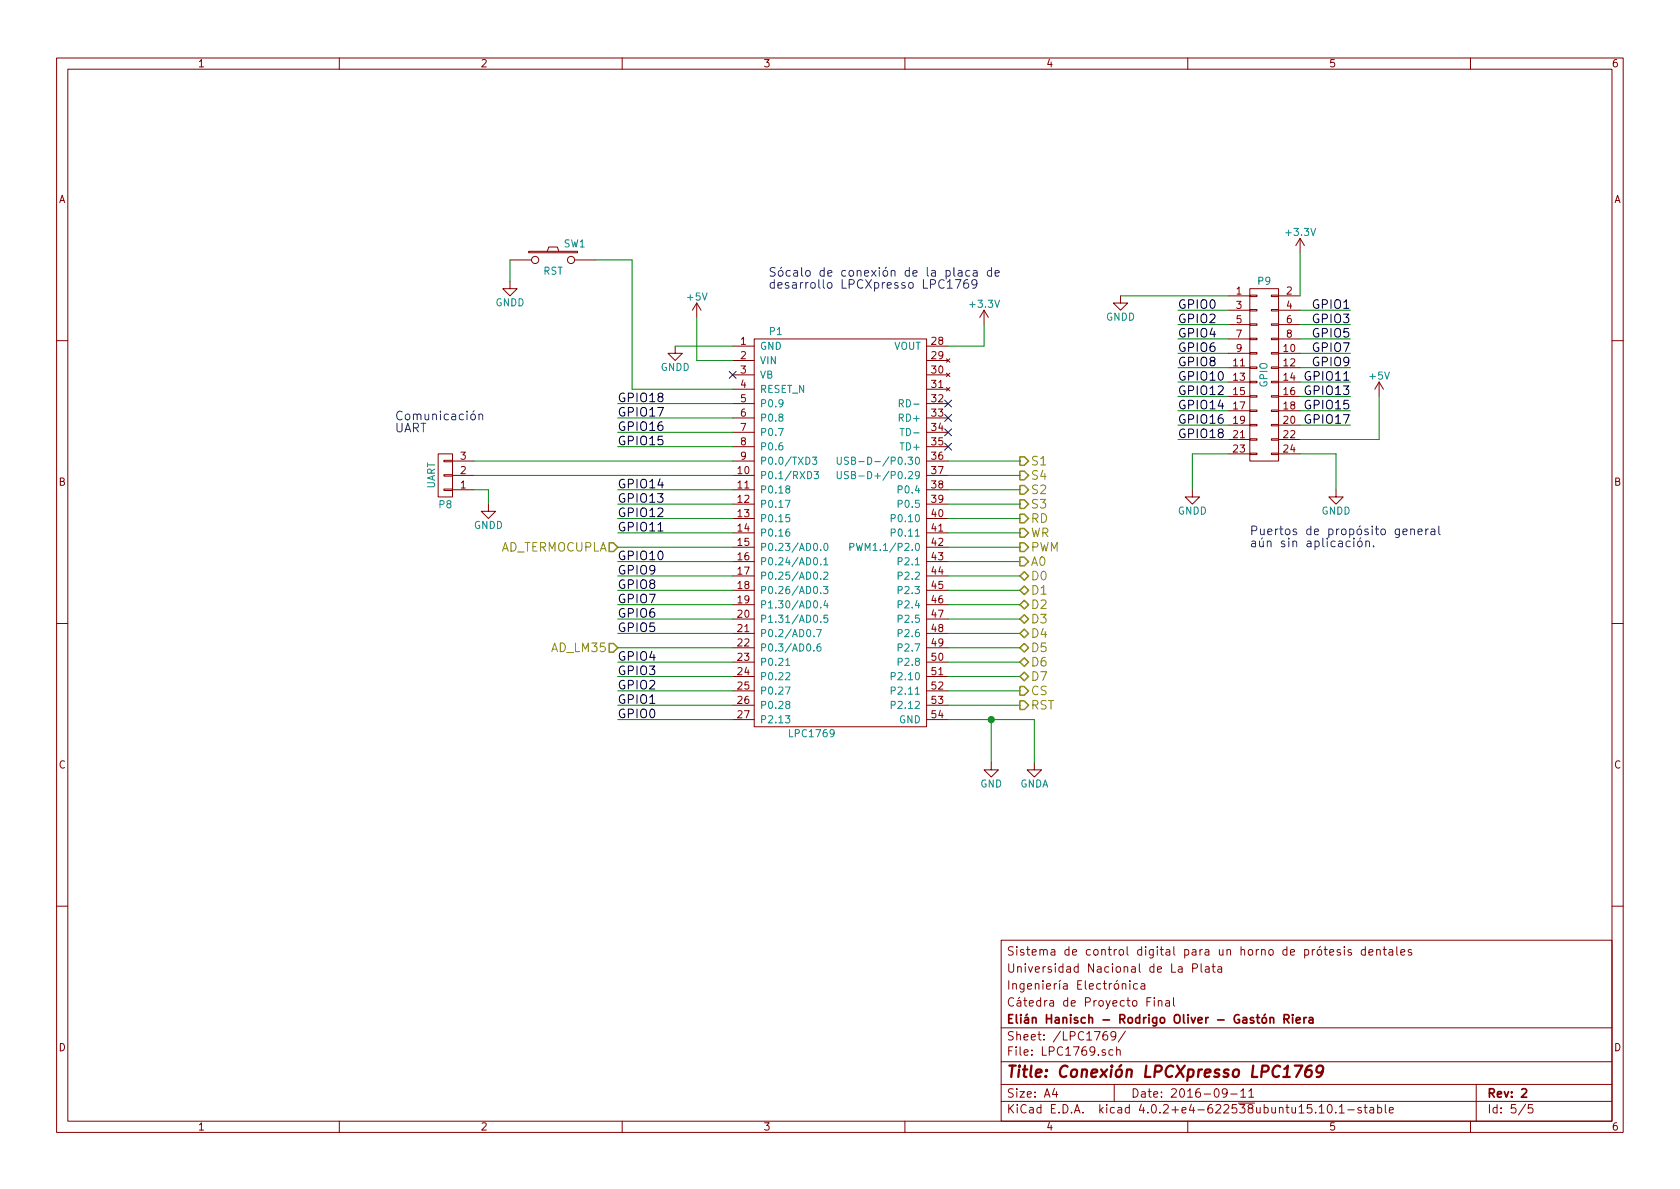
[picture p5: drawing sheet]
<svg xmlns="http://www.w3.org/2000/svg" width="297mm" height="210mm" viewBox="0 0 297 210" stroke-linecap="round" stroke-linejoin="round" font-family="sans-serif">
<g fill="none" stroke="#840000" stroke-width=".18">
<path d="M10 10.3h277v189.9h-277zM12 12.2h273v186.1h-273zM60 10.3v1.9M110 10.3v1.9M160 10.3v1.9M210 10.3v1.9M260 10.3v1.9M90.2 49.8v1.2h1.2l-1.2 1.3-1.3-1.3h1.3M90.2 46h3.8M93.5 44.4h8.6v.3h-8.6zM96.8 44.4l.2-.7h1.6l.2 .7M101.6 46h3.8"/>
<path d="M123.2 53.6l-.8 1.3M123.2 53.6v2.5M123.2 53.6l.8 1.3M133.3 59.9h30.5v68.6h-30.5zM174 54.9l-.8 1.2M174 54.9v2.5M174 54.9l.8 1.2M198.1 52.3v1.3h1.3l-1.3 1.3-1.3-1.3h1.3M217.2 52.3h3.8M217.2 54.9h3.8M217.2 57.4h3.8M217.2 59.9h3.8"/>
<path d="M221 59.8h1.2v.3h-1.2zM221 57.3h1.2v.2h-1.2zM221 54.7h1.2v.3h-1.2zM221 52.2h1.2v.2h-1.2zM221 51h5.1v30.5h-5.1zM224.8 59.8h1.3v.3h-1.3zM224.8 57.3h1.3v.2h-1.3zM224.8 54.7h1.3v.3h-1.3zM224.8 52.2h1.3v.2h-1.3zM226.1 52.3h3.8M226.1 54.9h3.8M226.1 57.4h3.8"/>
<path d="M226.1 59.9h3.8M229.9 42.2l-.8 1.2M229.9 42.2v2.5M229.9 42.2l.7 1.2M10 60.2h2M119.4 61.2v1.3h1.2l-1.2 1.2-1.3-1.2h1.3M129.5 61.2h3.8M129.5 63.7h3.8M129.5 66.3h3.8M129.5 68.8h3.8M129.5 71.4h3.8M129.5 73.9h3.8"/>
<path d="M129.5 76.4h3.8M129.5 79h3.8M163.8 61.2h3.8M163.8 63.7h3.8M163.8 66.3h3.8M163.8 68.8h3.8M163.8 71.4h3.8M163.8 73.9h3.8M163.8 76.4h3.8M163.8 79h3.8M167.3 66l.6 .6M167.3 68.5l.6 .6"/>
<path d="M167.3 63.4l.6 .7M167.9 66l-.6 .6M167.9 68.5l-.6 .6M167.9 63.4l-.6 .7M217.2 62.5h3.8M217.2 75.2h3.8M217.2 65h3.8M217.2 77.7h3.8M217.2 67.6h3.8M217.2 70.1h3.8M217.2 72.6h3.8M221 77.6h1.2v.2h-1.2z"/>
<path d="M221 75.1h1.2v.2h-1.2zM221 72.5h1.2v.3h-1.2zM221 70h1.2v.2h-1.2zM221 67.4h1.2v.3h-1.2zM221 64.9h1.2v.2h-1.2zM221 62.4h1.2v.2h-1.2zM224.8 77.6h1.3v.2h-1.3zM224.8 75.1h1.3v.2h-1.3zM224.8 72.5h1.3v.3h-1.3zM224.8 70h1.3v.2h-1.3zM224.8 67.4h1.3v.3h-1.3zM224.8 64.9h1.3v.2h-1.3z"/>
<path d="M224.8 62.4h1.3v.2h-1.3zM226.1 62.5h3.8M226.1 75.2h3.8M226.1 65h3.8M226.1 77.7h3.8M226.1 67.6h3.8M226.1 70.1h3.8M226.1 72.6h3.8M243.8 67.6l-.7 1.2M243.8 67.6v2.5M243.8 67.6l.8 1.2M285 60.2h2"/>
<path d="M77.5 80.3h2.5v7.6h-2.5zM78.5 81.4h1.5v.3h-1.5zM78.5 83.9h1.5v.3h-1.5zM78.5 86.5h1.5v.2h-1.5zM80 81.5h3.8M80 84.1h3.8M80 86.6h3.8M86.4 89.1v1.3h1.2l-1.2 1.3-1.3-1.3h1.3M129.5 81.5h3.8M129.5 84.1h3.8M129.5 91.7h3.8M129.5 86.6h3.8"/>
<path d="M129.5 94.2h3.8M129.5 89.1h3.8M129.5 96.8h3.8M129.5 99.3h3.8M163.8 81.5h3.8M163.8 84.1h3.8M163.8 91.7h3.8M163.8 86.6h3.8M163.8 94.2h3.8M163.8 89.1h3.8M163.8 96.8h3.8M163.8 99.3h3.8"/>
<path d="M210.8 86.6v1.3h1.3l-1.3 1.2-1.3-1.2h1.3M217.2 80.3h3.8M221 80.1h1.2v.3h-1.2zM224.8 80.1h1.3v.3h-1.3zM226.1 80.3h3.8M236.2 86.6v1.3h1.3l-1.3 1.2-1.3-1.2h1.3M10 110.3h2M129.5 109.5h3.8M129.5 117.1h3.8M129.5 112h3.8M129.5 119.6h3.8M129.5 114.5h3.8"/>
<path d="M129.5 101.8h3.8M129.5 104.4h3.8M129.5 106.9h3.8M163.8 109.5h3.8M163.8 117.1h3.8M163.8 112h3.8M163.8 119.6h3.8M163.8 114.5h3.8M163.8 101.8h3.8M163.8 104.4h3.8M163.8 106.9h3.8M285 110.3h2"/>
<path d="M129.5 122.2h3.8M129.5 124.7h3.8M129.5 127.2h3.8M163.8 122.2h3.8M163.8 124.7h3.8M163.8 127.2h3.8M175.3 134.9v1.2h1.2l-1.2 1.3-1.3-1.3h1.3M182.9 134.9v1.2h1.2l-1.2 1.3-1.3-1.3h1.3M10 160.2h2M177 166.3h108v32h-108zM198.4 174.1l.2-.2 .4 .1 .1 .9M199.8 173.4v.2"/>
<path d="M199.8 173.9v1M201.1 174l-.4-.1-.3 .3 .1 .6 .2 .1 .4-.1M201.8 174h.6v.9M202.4 174.3l-.5 .1-.2 .2 .2 .3 .5-.1M202.8 177.1h.5M203.5 176.4h-.7v1.5M204.1 176.4v.2M204.1 176.9v1M204.8 177.1l.2-.2 .4 .1v.9M204.8 176.9v1M206.1 177h.6l.1 .9M206.8 177.3l-.5 .1-.2 .2 .2 .3 .5-.1"/>
<path d="M207.5 176.4v1.3l.2 .2M210.9 171.2l.7-.1 .1-.2v-.3l-.2-.2h-.6v1.5M212.4 170.4v1.3l.2 .2M213.2 171h.5l.1 .9M213.8 171.3l-.5 .1-.2 .2 .2 .3h.5M214.3 170.9h.6M214.5 170.4v1.3l.4 .2M215.4 171h.6v.9M216 171.3l-.5 .1-.2 .2 .2 .3h.5M235.1 168.4l.7-.1v-.3l-.5-.1-.2 .2 .1 .7h.6M237 168a.37 .37 0 0 0-.6 .1l.1 .2 .5 .2 .1 .1-.3 .3-.4-.1M237.7 167.4v.2"/>
<path d="M237.7 167.9v1M238.9 168a.37 .37 0 0 0-.6 .1l.1 .2 .5 .2 .1 .1-.2 .3-.5-.1M241.4 168l-.4-.1-.3 .3 .1 .6 .2 .1 .4-.1M241.4 167.4v1.5M242 168.4l.7-.1v-.3l-.4-.1-.3 .2 .1 .7h.6M243.4 168l.2-.1 .4 .1v.9M243.4 167.9v1M244.6 167.9h.5M244.8 167.4v1.3l.3 .2M245.6 168h.6l.1 .9M246.3 168.3h-.5l-.3 .2 .3 .4 .5-.1M247 167.4v1.3l.2 .2"/>
<path d="M247.7 168.4l.7-.1-.1-.3-.4-.1-.2 .2 .1 .7h.5M249.6 168a.37 .37 0 0 0-.6 .1v.2l.6 .2v.1l-.2 .3-.4-.1M285 160.2h2M60 198.3v1.9M110 198.3v1.9M160 198.3v1.9M177 194.8h108M177 191.8h108M177 187.8h108M177 181.8h108M186.4 192.5l-.3 1h.9M186.8 193v1"/>
<path d="M195.7 182.4a.59 .59 0 0 0-.7 .7l.1 .7 .2 .1 .5-.1 .1-.5-.2-.2-.4-.1-.3 .3M196.8 185.7l-.5-.1-.2 .3v.6l.2 .1 .5-.1M197 191.8v3M197.3 183.1l-.3 .3h-.3l-.3-.3v-.4l.2-.2 .4-.1 .2 .2a1.19 1.19 0 0 1-.2 1.2l-.4 .1M197.4 185.7l.2-.1 .4 .1 .1 .9M197.4 185.1v1.5M199 182.3l-1.3 2M210 198.3v1.9M217 193.2l-.3 .3h-.3l-.3-.3v-.4l.2-.2 .4-.1 .2 .2a1.19 1.19 0 0 1-.2 1.2l-.4 .1M217.6 193.5h1.1M219.4 193l.4-.5v1.5M219.4 194h.8"/>
<path d="M220.8 193l.4-.5v1.5M220.8 194h.9M233.2 195.8l.5-.5v1.5M233.2 196.8h.9M234.9 195.4l.1-.1a.81 .81 0 0 1 .6 .6 .81 .81 0 0 1-.3 .8l-.1 .1a.8 .8 0 0 1-.6-.6 .8 .8 0 0 1 .3-.8zM236.2 196.7v.1M236.8 195.8l.4-.5v1.5M236.8 196.8h.9M238.3 196.3h1.1M240.7 195.9a.37 .37 0 0 0-.6 .1l.1 .3 .5 .1v.1l-.2 .3-.4-.1M241.2 195.8h.5M241.4 195.3v1.3l.3 .2"/>
<path d="M242.2 195.9h.6l.1 .9M242.9 196.2l-.5 .1-.2 .2 .2 .3 .5-.1M243.6 195.9l.4-.1 .3 .3-.1 .6h-.6M243.6 195.3v1.5M244.9 195.3v1.3l.2 .2M245.6 196.3l.8-.1-.1-.3-.4-.1-.3 .2 .1 .7h.6M260 198.3v1.9M261 191.8v6.5M269.7 195.2l-1.2 2M271 195.3h-.7l-.1 .7 .2-.1 .5 .1 .1 .2v.5l-.2 .1-.6-.1"/>
<circle cx="94.6" cy="46" r=".63"/>
<circle cx="101" cy="46" r=".63"/>
</g>
<g fill="none" stroke="#840000" stroke-width=".3">
<path d="M223.7 179.3l-.2 .3M224.6 179.9v1M228.5 179.4v.2M228.5 179.9v1M230.6 179.9v1M231 179.9l-.4 .3M223.2 180.1l.2-.2 .5 .2v.5l-.1 .2-.4 .1-.2-.1zM224.6 180.1l.2-.2 .3 .1 .1 .9M227.1 180.2l.7-.1 .1-.2-.1-.3-.2-.2h-.5v1.5M227.4 180.2l.5 .7M229.2 180.4l.7-.1-.1-.3-.4-.1-.2 .2 .1 .7h.5M231.5 180h.6v.9"/>
<path d="M232.1 180.3l-.5 .1-.2 .2 .2 .3 .5-.1M269.1 192.7l.2-.2h.3l.3 .5-.9 1h.9"/>
</g>
<path d="M228.9 188.4h1.4l-1.1 2M231.9 188.4a.93 .93 0 0 0-1.1 .9v1l.3 .1 .6-.1a.82 .82 0 0 0 .2-.9l-.3-.2a.69 .69 0 0 0-.8 .4M233.9 189.3l-.1 .2a.65 .65 0 0 1-1 0v-.7a.66 .66 0 0 1 1-.3l.1 .1a1.5 1.5 0 0 1-.7 1.8h-.4" fill="none" stroke="#840000" stroke-width=".41"/>
<g fill="none" stroke="#008484" stroke-width=".18">
<path d="M159 71.3h.6l.1-.5-.7-.1v1.3M159.1 75.8h.7M138.9 88.5h.8l-.5 1.2M139.2 86.5l-.3-.3 .1-.2 .2-.1 .4 .1v.3l-.6 .2-.1 .2 .1 .4 .2 .1h.2l.2-.3v-.3l-.2-.1M139.5 93.5a.47 .47 0 0 0-.6 .6l.1 .6 .4 .1 .2-.1v-.4l-.1-.2-.3-.1-.3 .3M139.6 91h-.6l-.1 .6 .2-.1 .5 .1v.5l-.2 .2-.5-.2M143.6 80.8h.8l-.4 .5 .4 .1v.6l-.2 .1-.6-.1M143.9 83.4h.8l-.4 .5 .4 .1v.5l-.2 .2-.6-.2M145.1 97.2v.2M145.1 99.8v.1M145.7 99l.3-.4v1.3M145.7 99.9h.7"/>
<path d="M145.8 96.2l.1-.1a.67 .67 0 0 1 .5 .6 .67 .67 0 0 1-.5 .7l-.1-.2-.1-.3zM148 80.8v1.1l.3 .2h.2l.2-.2v-1.1M148 83.4v1l.3 .3h.2l.2-.3v-1M150 80.9h-.6v.4l.5 .3 .1 .3-.2 .2-.5-.1M150 83.4l-.6 .1v.4l.5 .2 .1 .3-.2 .3-.5-.1M150.3 96.7h.6v-.5l-.6-.1v1.3M150.6 81.4l.6-.1v-.4l-.6-.1v1.3h.5l.1-.1 .1-.3-.3-.3M150.6 84l.6-.1v-.4l-.6-.1v1.3h.5l.1-.2 .1-.3-.3-.2M151.4 96.1l.3 1.3 .3-1 .2 1 .3-1.3M157.6 91.7l.6-.1v-.5l-.6-.1v1.3M157.6 94.2l.6-.1v-.5l-.6-.1v1.3M138.9 116.8l.4-.4v1.3"/>
<path d="M138.9 119l.5-.1 .2 .1v.3l-.7 .9h.7M138.9 117.7h.7M144.4 111.3h.8l-.5 1.3M145 113.9a.47 .47 0 0 0-.6 .5l.2 .7h.3l.2-.1 .1-.4-.2-.2-.3-.1-.3 .3M145.1 109.9v.2M145.1 102.3v.1M145.1 104.8v.2M145.1 107.4v.1M145.6 103.7h.8l-.5 .5 .4 .1v.5l-.1 .2-.6-.2M145.7 101.3l.5-.1 .1 .1 .1 .2-.8 .9h.8M145.9 106.2l-.2 .9h.7M146.3 106.6v.9"/>
<path d="M146.3 108.8h-.6v.6l.1-.1 .5 .1v.5l-.1 .2-.5-.2M157.6 119.6l.6-.1v-.5l-.6-.1v1.3M138.9 121.5h.8l-.5 1.3M138.9 126.6h.7l-.4 .4 .4 .1v.6l-.2 .1-.5-.1M139.2 124.6l-.3-.3 .1-.2 .2-.1 .4 .1v.3l-.6 .2-.1 .2 .1 .4 .2 .1h.2l.2-.3v-.3l-.2-.1M157.6 122.1h.6v-.5l-.6-.1v1.3M157.6 124.7l.6-.1v-.5l-.6-.1v1.3"/>
</g>
<g fill="none" stroke="#848400" stroke-width=".25">
<path d="M107.7 96h.8l.7 .8-.7 .7h-.8zM180.3 96h.8l.8 .8-.8 .7h-.8zM180.3 80.8h.8l.8 .7-.8 .8h-.8zM180.3 85.8h.8l.8 .8-.8 .8h-.8zM180.3 88.4h.8l.8 .7-.8 .8h-.8zM180.3 83.3h.8l.8 .8-.8 .7h-.8zM180.3 98.5h.8l.8 .8-.8 .8h-.8zM180.3 90.9h.8l.8 .8-.8 .8h-.8zM180.3 93.5h.8l.8 .7-.8 .8h-.8zM107.7 113.8h.8l.7 .7-.7 .8h-.8zM180.3 101.8l.8-.7 .8 .7-.8 .8zM180.3 104.4l.8-.8 .8 .8-.8 .8z"/>
<path d="M180.3 106.9l.8-.7 .8 .7-.8 .8zM180.3 109.5l.8-.8 .8 .8-.8 .7zM180.3 112l.8-.8 .8 .8-.8 .8zM180.3 114.5l.8-.7 .8 .7-.8 .8zM180.3 117.1l.8-.8 .8 .8-.8 .8zM180.3 119.6l.8-.7 .8 .7-.8 .8zM180.3 121.4h.8l.8 .8-.8 .7h-.8zM180.3 123.9h.8l.8 .8-.8 .8h-.8z"/>
</g>
<g fill="none" stroke="#008400" stroke-width=".18">
<path d="M90.2 46v3.8M105.4 46h6.4v22.8h17.7M123.2 56.1v7.6h6.3M174 57.4v3.8h-6.4M198.1 52.3h19.1M208.3 54.9h8.9M208.3 57.4h8.9M208.3 59.9h8.9M229.9 54.9h8.9M229.9 57.4h8.9M229.9 59.9h8.9M229.9 44.7v7.6"/>
<path d="M109.2 79h20.3M109.2 76.4h20.3M109.2 71.4h20.3M109.2 73.9h20.3M119.4 61.2h10.1M208.3 62.5h8.9M208.3 65h8.9M208.3 67.6h8.9M208.3 70.1h8.9M208.3 77.7h8.9M208.3 72.6h8.9M208.3 75.2h8.9"/>
<path d="M229.9 62.5h8.9M229.9 65h8.9M229.9 67.6h8.9M229.9 70.1h8.9M229.9 72.6h8.9M229.9 75.2h8.9M243.8 70.1v7.6h-13.9M83.8 86.6h2.6v2.5M83.8 84.1h45.7M83.8 81.5h45.7M109.2 96.8h20.3M109.2 99.3h20.3"/>
<path d="M109.2 94.2h20.3M109.2 86.6h20.3M109.2 91.7h20.3M109.2 89.1h20.3M167.6 96.8h12.7M167.6 99.3h12.7M167.6 94.2h12.7M167.6 86.6h12.7M167.6 91.7h12.7M167.6 89.1h12.7M167.6 84.1h12.7M167.6 81.5h12.7"/>
<path d="M217.2 80.3h-6.4v6.3M229.9 80.3h6.3v6.3M109.2 119.6h20.3M109.2 101.8h20.3M109.2 104.4h20.3M109.2 106.9h20.3M109.2 109.5h20.3M109.2 112h20.3M109.2 114.5h20.3M109.2 117.1h20.3M167.6 119.6h12.7M167.6 101.8h12.7"/>
<path d="M167.6 104.4h12.7M167.6 106.9h12.7M167.6 109.5h12.7M167.6 112h12.7M167.6 114.5h12.7M167.6 117.1h12.7M109.2 122.2h20.3M109.2 124.7h20.3M109.2 127.2h20.3M167.6 122.2h12.7M167.6 124.7h12.7M167.6 127.2h15.3v7.7"/>
<path d="M175.3 127.2v7.7"/>
</g>
<g fill="none" stroke="#0000c2" stroke-width=".18">
<path d="M167.5 49.9l.4-.5v1.6M167.5 51h.9M168.7 47.3v1.3l.2 .2M168.9 49.4h1l-.7 1.6M169.4 47.9h.6l.1 .9M170.1 48.2l-.5 .1a.3 .3 0 0 0-.2 .2 .3 .3 0 0 0 .2 .3h.5M171.1 49.4a.62 .62 0 0 0-.7 .7l.1 .7a.48 .48 0 0 0 .8-.1l-.1-.5a.48 .48 0 0 0-.8 .1M171.5 47.9a.48 .48 0 0 0-.7 .1v.7a.48 .48 0 0 0 .7 .1M172.1 47.9h.6l.1 .9M172.7 50.1l-.3 .3-.4-.1-.2-.2 .1-.5a.48 .48 0 0 1 .7 0 1 1 0 0 1-.3 1.4h-.3M172.8 48.2l-.5 .1a.3 .3 0 0 0-.3 .2 .3 .3 0 0 0 .3 .3h.5M175.3 47.9a.48 .48 0 0 0-.6 .1v.7a.48 .48 0 0 0 .6 .1"/>
<path d="M175.3 47.3v1.5M175.9 48.3l.8-.1-.1-.3-.4-.1-.3 .3 .1 .7h.6M83.3 73.4l.2-.2 .5 .2v.6l-.1 .2h-.4l-.2-.1zM84.7 73.4l.1-.1a.36 .36 0 0 1 .5 .2v.7M84.7 73.2v1M239.4 95.7v1M240.1 95.8l.2-.1 .5 .1v.6l-.1 .2-.4 .1-.2-.2zM241.5 95.8h.1a.36 .36 0 0 1 .5 .1v.8M241.5 95.7v1M242.8 96.5v.2M249.4 93.7l.1-.1a.36 .36 0 0 1 .6 .2v.8M249.4 93.5v1.1"/>
<path d="M250.7 94.1l.8-.2-.1-.3-.4-.1-.3 .3 .1 .7h.6M252.1 93.5v1.1M252.5 93.5l-.3 .1-.1 .2M253 93.6h.6l.1 1M253.7 93.9l-.5 .1a.3 .3 0 0 0-.2 .3 .3 .3 0 0 0 .2 .3l.5-.1M254.4 93v1.4l.2 .2"/>
</g>
<path d="M128.9 65.7l1.2 1.2M130.1 65.7l-1.2 1.2M167 70.8l1.2 1.2M167 73.3l1.2 1.2M167 75.8l1.2 1.3M167 78.4l1.2 1.2M168.2 70.8l-1.2 1.2M168.2 73.3l-1.2 1.2M168.2 75.8l-1.2 1.3M168.2 78.4l-1.2 1.2" fill="none" stroke="#000084" stroke-width=".18"/>
<circle cx="175.3" cy="127.2" r=".51" fill="#008400" stroke="#008400" stroke-width=".25"/>
<path d="M116.3 93.9h.9" fill="none" stroke="#000" stroke-width=".18"/>
<text font-size="2.8" fill="#840000" x="178" y="190.5">Title: Conexión LPCXpresso LPC1769</text>
<g font-size="2.1" fill="#0000c2">
<text x="135.9" y="48.9">Sócalo de conexión de la placa de</text>
<text x="135.9" y="51">desarrollo LPCXpresso LPC1769</text>
<text x="69.8" y="74.3">Comunicación</text>
<text x="69.8" y="76.4">UART</text>
<text x="221" y="94.6">Puertos de propósito general</text>
<text x="221" y="96.8">aún sin aplicación.</text>
</g>
<g font-size="2.1">
<text x="208.3" y="54.6">GPIO0</text>
<text x="208.3" y="57.1">GPIO2</text>
<text x="208.3" y="59.7">GPIO4</text>
<text x="232.3" y="54.6">GPIO1</text>
<text x="232.3" y="57.1">GPIO3</text>
<text x="232.3" y="59.7">GPIO5</text>
<text x="208.3" y="62.2">GPIO6</text>
<text x="208.3" y="64.8">GPIO8</text>
<text x="232.3" y="62.2">GPIO7</text>
<text x="232.3" y="64.8">GPIO9</text>
<text x="109.2" y="71.1">GPIO18</text>
<text x="208.3" y="67.3">GPIO10</text>
<text x="208.3" y="69.8">GPIO12</text>
<text x="231.1" y="67.3">GPIO11</text>
<text x="231.1" y="69.8">GPIO13</text>
<text x="109.2" y="76.2">GPIO16</text>
<text x="109.2" y="73.7">GPIO17</text>
<text x="208.3" y="72.4">GPIO14</text>
<text x="208.3" y="74.9">GPIO16</text>
<text x="208.3" y="77.5">GPIO18</text>
<text x="231.1" y="72.4">GPIO15</text>
<text x="231.1" y="74.9">GPIO17</text>
<text x="109.2" y="78.7">GPIO15</text>
<text x="109.2" y="88.9">GPIO13</text>
<text x="109.2" y="86.4">GPIO14</text>
<text x="109.2" y="94">GPIO11</text>
<text x="109.2" y="91.4">GPIO12</text>
<text x="109.2" y="101.6">GPIO9</text>
<text x="109.2" y="99.1">GPIO10</text>
<text x="109.2" y="106.7">GPIO7</text>
<text x="109.2" y="104.1">GPIO8</text>
<text x="109.2" y="111.8">GPIO5</text>
<text x="109.2" y="109.2">GPIO6</text>
<text x="109.2" y="119.4">GPIO3</text>
<text x="109.2" y="116.8">GPIO4</text>
<text x="109.2" y="124.5">GPIO1</text>
<text x="109.2" y="121.9">GPIO2</text>
<text x="109.2" y="127">GPIO0</text>
</g>
<g font-size="2.1" fill="#848400">
<text x="182.3" y="82.3">S1</text>
<text x="182.3" y="87.4">S2</text>
<text x="182.3" y="89.9">S3</text>
<text x="182.3" y="84.8">S4</text>
<text x="182.3" y="92.5">RD</text>
<text x="182.3" y="95">WR</text>
<text x="88.1" y="97.5">AD_TERMOCUPLA</text>
<text x="182.3" y="97.5">PWM</text>
<text x="182.3" y="100.1">A0</text>
<text x="182.3" y="102.6">D0</text>
<text x="182.3" y="105.2">D1</text>
<text x="182.3" y="107.7">D2</text>
<text x="182.3" y="110.2">D3</text>
<text x="182.3" y="112.8">D4</text>
<text x="97.6" y="115.3">AD_LM35</text>
<text x="182.3" y="115.3">D5</text>
<text x="182.3" y="117.9">D6</text>
<text x="182.3" y="120.4">D7</text>
<text x="182.3" y="122.9">CS</text>
<text x="182.3" y="125.5">RST</text>
</g>
<g font-size="2.1" fill="#840000">
<text x="178" y="172">Universidad Nacional de La Plata</text>
<text x="178" y="169">Sistema de control digital para un horno de prótesis dentales</text>
<text x="178" y="178">Cátedra de Proyecto Final</text>
<text x="178" y="175">Ingeniería Electrónica</text>
<text x="178" y="184">Sheet: /LPC1769/</text>
<text x="178" y="181">Elián Hanisch - Rodrigo Oliver - Gastón Riera</text>
<text x="178" y="186.7">File: LPC1769.sch</text>
<text x="178" y="196.9">KiCad E.D.A. kicad 4.0.2+e4-622538ubuntu15.10.1-stable</text>
<text x="178" y="194.1">Size: A4</text>
<text x="200" y="194.1">Date: 2016-09-11</text>
<text x="263" y="194.1">Rev: 2</text>
<text x="263" y="196.9">Id: 5/5</text>
</g>
<g font-size="1.8" fill="#840000">
<text x="35" y="11.9">1</text>
<text x="85" y="11.9">2</text>
<text x="135" y="11.9">3</text>
<text x="185" y="11.9">4</text>
<text x="235" y="11.9">5</text>
<text x="285" y="11.9">6</text>
<text x="10.4" y="35.9">A</text>
<text x="285.4" y="35.9">A</text>
<text x="218.6" y="52.1">1</text>
<text x="227.5" y="52.1">2</text>
<text x="218.6" y="54.6">3</text>
<text x="218.6" y="57.1">5</text>
<text x="218.6" y="59.7">7</text>
<text x="227.5" y="54.6">4</text>
<text x="227.5" y="57.1">6</text>
<text x="227.5" y="59.7">8</text>
<text x="131" y="61">1</text>
<text x="131" y="63.5">2</text>
<text x="164.8" y="61">28</text>
<text x="164.8" y="63.5">29</text>
<text x="218.1" y="64.8">11</text>
<text x="218.6" y="62.2">9</text>
<text x="227" y="62.2">10</text>
<text x="227" y="64.8">12</text>
<text x="131" y="66">3</text>
<text x="131" y="68.6">4</text>
<text x="131" y="71.1">5</text>
<text x="164.8" y="66">30</text>
<text x="164.8" y="68.6">31</text>
<text x="164.8" y="71.1">32</text>
<text x="218.1" y="67.3">13</text>
<text x="218.1" y="69.8">15</text>
<text x="227" y="67.3">14</text>
<text x="227" y="69.8">16</text>
<text x="131" y="73.7">6</text>
<text x="131" y="76.2">7</text>
<text x="164.8" y="73.7">33</text>
<text x="164.8" y="76.2">34</text>
<text x="218.1" y="77.5">21</text>
<text x="218.1" y="72.4">17</text>
<text x="218.1" y="74.9">19</text>
<text x="227" y="74.9">20</text>
<text x="227" y="77.5">22</text>
<text x="227" y="72.4">18</text>
<text x="81.4" y="83.8">2</text>
<text x="81.4" y="81.3">3</text>
<text x="130.5" y="83.8">10</text>
<text x="131" y="78.7">8</text>
<text x="131" y="81.3">9</text>
<text x="164.8" y="78.7">35</text>
<text x="164.8" y="81.3">36</text>
<text x="164.8" y="83.8">37</text>
<text x="218.1" y="80">23</text>
<text x="227" y="80">24</text>
<text x="10.4" y="85.9">B</text>
<text x="81.4" y="86.4">1</text>
<text x="130.5" y="86.4">11</text>
<text x="130.5" y="88.9">12</text>
<text x="164.8" y="86.4">38</text>
<text x="164.8" y="88.9">39</text>
<text x="285.4" y="85.9">B</text>
<text x="130.5" y="91.4">13</text>
<text x="130.5" y="94">14</text>
<text x="164.8" y="91.4">40</text>
<text x="164.8" y="94">41</text>
<text x="130.5" y="96.5">15</text>
<text x="130.5" y="99.1">16</text>
<text x="130.5" y="101.6">17</text>
<text x="164.8" y="96.5">42</text>
<text x="164.8" y="99.1">43</text>
<text x="164.8" y="101.6">44</text>
<text x="130.5" y="104.1">18</text>
<text x="130.5" y="106.7">19</text>
<text x="164.8" y="104.1">45</text>
<text x="164.8" y="106.7">46</text>
<text x="130.5" y="109.2">20</text>
<text x="130.5" y="111.8">21</text>
<text x="164.8" y="109.2">47</text>
<text x="164.8" y="111.8">48</text>
<text x="130.5" y="114.3">22</text>
<text x="130.5" y="116.8">23</text>
<text x="130.5" y="119.4">24</text>
<text x="164.8" y="116.8">50</text>
<text x="164.8" y="119.4">51</text>
<text x="164.8" y="114.3">49</text>
<text x="130.5" y="121.9">25</text>
<text x="130.5" y="124.5">26</text>
<text x="164.8" y="121.9">52</text>
<text x="164.8" y="124.5">53</text>
<text x="130.5" y="127">27</text>
<text x="164.8" y="127">54</text>
<text x="10.4" y="135.9">C</text>
<text x="285.4" y="135.9">C</text>
<text x="10.4" y="185.9">D</text>
<text x="285.4" y="185.9">D</text>
<text x="35" y="199.9">1</text>
<text x="85" y="199.9">2</text>
<text x="135" y="199.9">3</text>
<text x="185" y="199.9">4</text>
<text x="235" y="199.9">5</text>
<text x="285" y="199.9">6</text>
</g>
<g font-size="1.8" fill="#008484">
<text x="227.5" y="41.7">+3.3V</text>
<text x="99.7" y="43.7">SW1</text>
<text x="96" y="48.6">RST</text>
<text x="121.6" y="53.1">+5V</text>
<text x="222.5" y="50.3">P9</text>
<text x="87.6" y="54.1">GNDD</text>
<text x="136.1" y="59.2">P1</text>
<text x="171.7" y="54.4">+3.3V</text>
<text x="195.5" y="56.7">GNDD</text>
<text x="116.8" y="65.6">GNDD</text>
<text x="134.4" y="61.8">GND</text>
<text x="134.4" y="64.4">VIN</text>
<text x="157.9" y="61.8">VOUT</text>
<text x="134.4" y="66.9">VB</text>
<text x="134.4" y="69.5">RESET_N</text>
<text x="224.1" y="68.5" transform="rotate(-90 224.1 68.5)">GPIO</text>
<text x="242.2" y="67.1">+5V</text>
<text x="134.4" y="72">P0.9</text>
<text x="134.4" y="74.5">P0.8</text>
<text x="134.4" y="77.1">P0.7</text>
<text x="159.2" y="74.5">RD+</text>
<text x="159.7" y="72">RD-</text>
<text x="159.9" y="77.1">TD-</text>
<text x="134.4" y="79.6">P0.6</text>
<text x="134.4" y="82.2">P0.0/TXD3</text>
<text x="151.5" y="82.2">USB-D-/P0.30</text>
<text x="159.4" y="79.6">TD+</text>
<text x="76.9" y="86.5" transform="rotate(-90 76.9 86.5)">UART</text>
<text x="77.7" y="89.9">P8</text>
<text x="134.4" y="84.7">P0.1/RXD3</text>
<text x="134.4" y="87.2">P0.18</text>
<text x="134.4" y="89.8">P0.17</text>
<text x="151.1" y="84.7">USB-D+/P0.29</text>
<text x="159.2" y="87.2">P0.4</text>
<text x="159.2" y="89.8">P0.5</text>
<text x="83.8" y="93.5">GNDD</text>
<text x="134.4" y="92.3">P0.15</text>
<text x="134.4" y="94.9">P0.16</text>
<text x="158.2" y="92.3">P0.10</text>
<text x="158.2" y="94.9">P0.11</text>
<text x="208.2" y="91">GNDD</text>
<text x="233.6" y="91">GNDD</text>
<text x="134.4" y="97.4">P0.23/AD0.0</text>
<text x="134.4" y="99.9">P0.24/AD0.1</text>
<text x="151.9" y="97.4">PWM1.1/P2.0</text>
<text x="159.2" y="99.9">P2.1</text>
<text x="134.4" y="102.5">P0.25/AD0.2</text>
<text x="134.4" y="105">P0.26/AD0.3</text>
<text x="134.4" y="107.6">P1.30/AD0.4</text>
<text x="159.2" y="102.5">P2.2</text>
<text x="159.2" y="105">P2.3</text>
<text x="159.2" y="107.6">P2.4</text>
<text x="134.4" y="110.1">P1.31/AD0.5</text>
<text x="134.4" y="112.6">P0.2/AD0.7</text>
<text x="159.2" y="110.1">P2.5</text>
<text x="159.2" y="112.6">P2.6</text>
<text x="134.4" y="115.2">P0.3/AD0.6</text>
<text x="134.4" y="117.7">P0.21</text>
<text x="159.2" y="117.7">P2.8</text>
<text x="159.2" y="115.2">P2.7</text>
<text x="134.4" y="120.3">P0.22</text>
<text x="134.4" y="122.8">P0.27</text>
<text x="134.4" y="125.3">P0.28</text>
<text x="158.2" y="120.3">P2.10</text>
<text x="158.2" y="122.8">P2.11</text>
<text x="158.2" y="125.3">P2.12</text>
<text x="134.4" y="127.9">P2.13</text>
<text x="139.8" y="130.3">LPC1769</text>
<text x="158.9" y="127.9">GND</text>
<text x="173.3" y="139.2">GND</text>
<text x="180.3" y="139.2">GNDA</text>
</g>
</svg>
